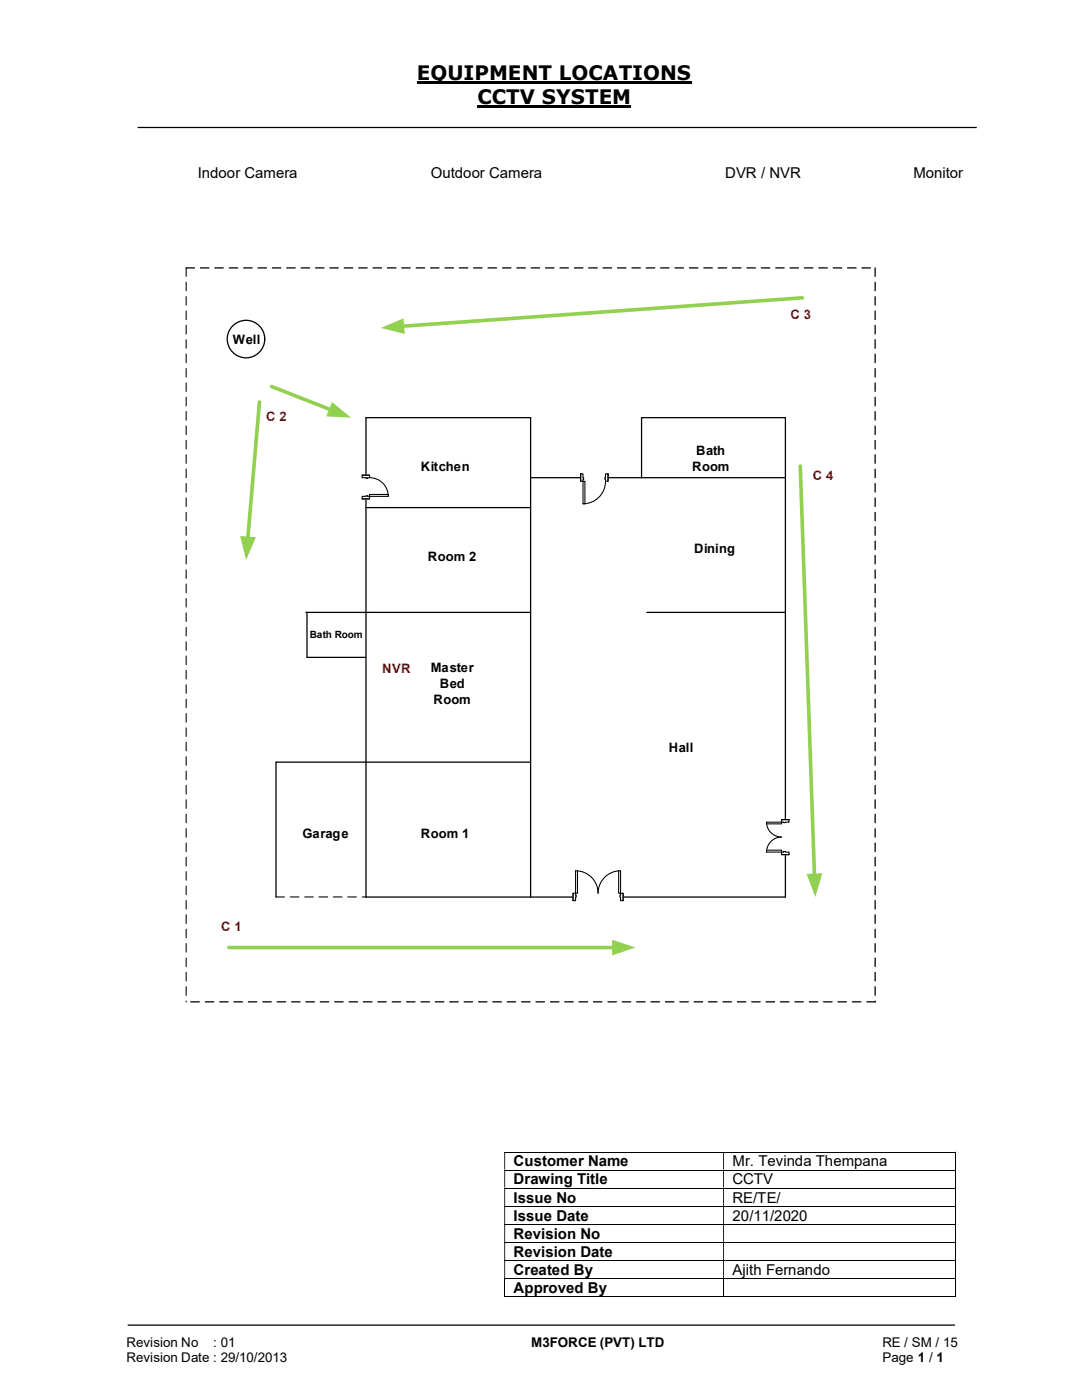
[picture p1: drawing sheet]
<svg xmlns="http://www.w3.org/2000/svg" width="216mm" height="279mm" viewBox="0 0 216 279" stroke-linecap="round" stroke-linejoin="round" font-family="sans-serif">
<path d="M83.2 16.5h54.8M95.2 21.3h30.7" fill="none" stroke="#000" stroke-width=".42"/>
<path d="M27.5 25.4h167.4M25.5 264.5h165" fill="none" stroke="#000" stroke-width=".25"/>
<g fill="none" stroke="#000" stroke-width=".2">
<path d="M100.6 229.9h90M100.6 233.5h90M100.6 237.1h90M190.7 230v3.4M190.7 233.6v3.4M190.7 237.2v3.5M100.6 240.7h90M100.6 244.3h90M100.6 247.9h90M100.6 251.5h90M100.6 255.1h90M100.6 258.8h43.7"/>
<path d="M100.7 255.2v3.6M144.4 255.2v3.6M144.4 258.8h46.2M190.7 240.8v3.5M190.7 244.4v3.5M190.7 248v3.5M190.7 251.6v3.5M190.7 255.2v3.6"/>
</g>
<g fill="#000">
<path d="M190.6 229.9h.2v.1h-.2zM100.6 230h.2v3.4h-.2zM144.3 230h.1v3.4h-.1z" fill-rule="evenodd"/>
<path d="M190.6 233.4h.2v.2h-.2zM100.6 233.6h.2v3.4h-.2zM144.3 233.6h.1v3.4h-.1z" fill-rule="evenodd"/>
<path d="M190.6 237h.2v.2h-.2zM100.6 237.2h.2v3.5h-.2zM144.3 237.2h.1v3.5h-.1z" fill-rule="evenodd"/>
<path d="M190.6 240.7h.2v.1h-.2zM100.6 240.8h.2v3.5h-.2zM144.3 240.8h.1v3.5h-.1z" fill-rule="evenodd"/>
<path d="M190.6 244.3h.2v.1h-.2zM100.6 244.4h.2v3.5h-.2zM144.3 244.4h.1v3.5h-.1z" fill-rule="evenodd"/>
<path d="M190.6 247.9h.2v.1h-.2zM100.6 248h.2v3.5h-.2zM144.3 248h.1v3.5h-.1z" fill-rule="evenodd"/>
<path d="M190.6 251.5h.2v.1h-.2zM100.6 251.6h.2v3.5h-.2zM144.3 251.6h.1v3.5h-.1z" fill-rule="evenodd"/>
</g>
<path d="M190.6 255.1h.2v.1h-.2zM190.6 258.7h.2v.1h-.2z" fill="#000"/>
<path d="M159.7 93l2.8 81.8" fill="none" stroke="#92d050" stroke-width=".72"/>
<path d="M161 174.4l3.1-.1-1.4 4.7z" fill="#92d050"/>
<path d="M105.9 95.3h50.8M128 95.3v-11.9h28.7v95.6h-83.7v-95.6h32.9v95.6M73 101.3h32.9M61 122.2h44.9M61.3 122.2v9h11.7M129.1 122.2h27.6M105.9 152.1h-50.8v26.9" fill="none" stroke="#000" stroke-width=".25"/>
<g fill="#000">
<path d="M174.5 53.4l.3 .1v1.7h-.2h-.1zM174.5 56.3h.3v1.7l-.2 .1-.1-.1zM174.5 59.1l.3 .1v1.7l-.2 .1-.1-.1zM174.5 62l.3 .1v1.7l-.2 .1-.1-.1zM174.5 64.9h.3v1.7l-.2 .2-.1-.2zM174.5 67.7l.3 .1v1.7l-.2 .1-.1-.1zM174.5 70.6l.3 .1v1.6l-.2 .2-.1-.2zM174.5 73.5l.3 .1v1.6l-.2 .2-.1-.2zM174.5 76.4h.3v1.7l-.2 .1-.1-.1zM174.5 79.2l.3 .1v1.7l-.2 .1-.1-.1zM174.5 82.1l.3 .1v1.6l-.2 .1-.1-.1zM174.5 85h.3v1.7l-.2 .1-.1-.1zM174.5 87.8l.3 .1v1.7l-.2 .1-.1-.1zM174.5 90.7l.3 .1v1.7l-.2 .1-.1-.1zM174.5 93.5l.3 .1v1.7l-.2 .1-.1-.1zM174.5 96.4l.3 .1v1.7l-.2 .1-.1-.1zM174.5 99.3l.3 .1v1.6l-.2 .2-.1-.2zM174.5 102.2h.3v1.7l-.2 .2-.1-.2zM174.5 105l.3 .1v1.7l-.2 .1-.1-.1zM174.5 107.9l.3 .1v1.7l-.2 .1-.1-.1zM174.5 110.8l.3 .1v1.6l-.2 .1-.1-.1zM174.5 113.7h.3v1.7l-.2 .1-.1-.1zM174.5 116.5l.3 .1v1.7l-.2 .1-.1-.1zM174.5 119.4l.3 .1v1.7h-.2h-.1zM174.5 122.2l.3 .1v1.7l-.2 .1-.1-.1zM174.5 125.1l.3 .1v1.7l-.2 .1-.1-.1zM174.5 128l.3 .1v1.7l-.2 .1-.1-.1zM174.5 130.9h.3v1.7l-.2 .2-.1-.2zM174.5 133.7l.3 .1v1.7l-.2 .1-.1-.1zM174.5 136.6l.3 .1v1.6l-.2 .2-.1-.2zM174.5 139.5l.3 .1v1.6l-.2 .2-.1-.2zM174.5 142.4h.3v1.7l-.2 .1-.1-.1zM174.5 145.2l.3 .1v1.7l-.2 .1-.1-.1zM174.5 148.1l.3 .1v1.6l-.2 .1-.1-.1zM174.5 151h.3v1.7l-.2 .1-.1-.1zM174.5 153.8l.3 .1v1.7l-.2 .1-.1-.1zM174.5 156.7l.3 .1v1.7l-.2 .1-.1-.1zM174.5 159.5l.3 .1v1.7l-.2 .1-.1-.1zM174.5 162.4l.3 .1v1.7l-.2 .1-.1-.1zM174.5 165.3l.3 .1v1.6l-.2 .2-.1-.2zM174.5 168.2h.3v1.7l-.2 .2-.1-.2zM174.5 171l.3 .1v1.7l-.2 .1-.1-.1zM174.5 173.9l.3 .1v1.6l-.2 .2-.1-.2zM174.5 176.8l.3 .1v1.6l-.2 .1-.1-.1zM174.5 179.7h.3v1.7l-.2 .1-.1-.1zM174.5 182.5l.3 .1v1.7l-.2 .1-.1-.1zM174.5 185.4l.3 .1v1.7h-.2h-.1zM174.5 188.2l.3 .1v1.7l-.2 .1-.1-.1zM174.5 191.1l.3 .1v1.7l-.2 .1-.1-.1zM174.5 194l.3 .1v1.6l-.2 .2-.1-.2zM174.5 196.9h.3v1.7l-.2 .2-.1-.2zM174.5 199.7l.3 .1-.2 .3z"/>
<path d="M55 178.9h1.7l.2 .1-1.8 .1zM57.9 178.9h1.7l.1 .1-1.7 .1zM60.7 178.9h1.8l.1 .1-1.8 .1zM63.6 178.9h1.8l.1 .1-1.8 .1zM66.5 178.9h1.7l.1 .1-1.8 .1zM69.3 178.9h1.8l.1 .1-1.8 .1zM72.2 178.9h.8l.1 .1-.8 .1z"/>
</g>
<path d="M115.9 94.5h5.4v1.6h-5.4z" fill="#fff"/>
<path d="M115.9 94.5h5.4v1.6h-5.4z" fill="none" stroke="#fff" stroke-width=".21"/>
<path d="M115.9 94.6v1.5h.4v-1.5zM120.8 94.6h.5v1.5h-.5z" fill-rule="evenodd" fill="#fff"/>
<path d="M116.3 95.3v-.7h-.4v1.5h.4v-.4M120.8 95.3v-.7h.5v1.5h-.5v-.4" fill="none" stroke="#000" stroke-width=".21"/>
<path d="M116.3 95.3v.4h.2v-.4zM120.7 95.3h.1v.4h-.1z" fill-rule="evenodd" fill="#fff"/>
<path d="M115.9 94.6v1.5M116.3 95.3h.2v.4h-.2M120.8 95.3h-.1v.4h.1M120.8 96.1a4.5 4.5 0 0 1-4.5 4.4M121.3 94.6v1.5" fill="none" stroke="#000" stroke-width=".21"/>
<path d="M116.3 96.1h.4v4.4h-.4z" fill-rule="evenodd" fill="#fff"/>
<path d="M116.3 96.1h.4v4.4h-.4z" fill="none" stroke="#000" stroke-width=".21"/>
<path d="M72.2 94.8h1.6v4.8h-1.6z" fill-rule="evenodd" fill="#fff"/>
<path d="M72.2 94.8h1.6v4.8h-1.6z" fill="none" stroke="#fff" stroke-width=".21"/>
<path d="M72.3 99.1v.5h1.4v-.5zM72.3 94.8h1.4v.5h-1.4z" fill-rule="evenodd" fill="#fff"/>
<path d="M73 99.1h-.7v.5h1.4v-.5h-.3M73 95.3h-.7v-.5h1.4v.5h-.3" fill="none" stroke="#000" stroke-width=".21"/>
<path d="M73 98.9v.2h.4v-.2zM73 95.3h.4v.2h-.4z" fill-rule="evenodd" fill="#fff"/>
<path d="M72.3 99.6h1.4M72.3 94.8h1.4M73 99.1v-.2h.4v.2M73 95.3v.2h.4v-.2M73.7 95.3a3.7 3.7 0 0 1 3.8 3.8" fill="none" stroke="#000" stroke-width=".21"/>
<path d="M73.7 98.7h3.8v.4h-3.8z" fill="#fff"/>
<path d="M73.7 98.7h3.8v.4h-3.8z" fill="none" stroke="#000" stroke-width=".21"/>
<path d="M114.3 178.2h10v1.6h-10z" fill="#fff"/>
<path d="M114.3 178.2h10v1.6h-10z" fill="none" stroke="#fff" stroke-width=".21"/>
<path d="M123.8 178.3v1.4h.5v-1.4zM114.3 178.3h.6v1.4h-.6z" fill-rule="evenodd" fill="#fff"/>
<path d="M114.9 178.6v-.3h-.6v1.4h.6v-.7M123.8 178.6v-.3h.5v1.4h-.5v-.7" fill="none" stroke="#000" stroke-width=".21"/>
<path d="M123.7 178.6v.4h.1v-.4zM114.9 178.6h.1v.4h-.1z" fill-rule="evenodd" fill="#fff"/>
<path d="M114.3 178.3v1.4M114.9 173.8a4.5 4.5 0 0 1 4.4 4.5 4.5 4.5 0 0 1 4.5-4.5M114.9 178.6h.1v.4h-.1M123.8 178.6h-.1v.4h.1M124.3 178.3v1.4" fill="none" stroke="#000" stroke-width=".21"/>
<path d="M114.9 173.8h.3v4.5h-.3z" fill-rule="evenodd" fill="#fff"/>
<path d="M114.9 173.8h.3v4.5h-.3z" fill="none" stroke="#000" stroke-width=".21"/>
<path d="M123.4 173.8h.4v4.5h-.4z" fill-rule="evenodd" fill="#fff"/>
<path d="M123.4 173.8h.4v4.5h-.4z" fill="none" stroke="#000" stroke-width=".21"/>
<path d="M155.9 163.6h1.6v7h-1.6z" fill-rule="evenodd" fill="#fff"/>
<path d="M155.9 163.6h1.6v7h-1.6z" fill="none" stroke="#fff" stroke-width=".21"/>
<path d="M156 163.6v.5h1.4v-.5zM156 170.1h1.4v.5h-1.4z" fill-rule="evenodd" fill="#fff"/>
<path d="M156.3 164.1h-.3v-.5h1.4v.5h-.7M156.3 170.1h-.3v.5h1.4v-.5h-.7" fill="none" stroke="#000" stroke-width=".21"/>
<path d="M156.3 164.1l.4 .1zM156.3 169.9h.4v.2h-.4z" fill-rule="evenodd" fill="#fff"/>
<path d="M153 164.1a2.98 2.98 0 0 0 3 2.9 3 3 0 0 0-3 3.1M156 163.6h1.4M156 170.6h1.4M156.3 164.1h.4M156.3 170.1v-.2h.4v.2" fill="none" stroke="#000" stroke-width=".21"/>
<path d="M153 169.7h3v.4h-3z" fill="#fff"/>
<path d="M153 169.7h3v.4h-3z" fill="none" stroke="#000" stroke-width=".21"/>
<path d="M153 164.1h3v.3h-3z" fill="#fff"/>
<path d="M153 164.1h3v.3h-3z" fill="none" stroke="#000" stroke-width=".21"/>
<g fill="#000">
<path d="M37.1 53.4l1.7-.1 .1 .2-.1 .1h-1.7zM39.9 53.4l1.8-.1 .1 .2-.1 .1h-1.7zM42.8 53.4l1.7-.1 .2 .2-.2 .1h-1.6zM45.7 53.4l1.7-.1 .1 .2-.1 .1h-1.6zM48.5 53.4l1.8-.1 .1 .2-.1 .1h-1.7zM51.4 53.4l1.8-.1 .1 .2-.1 .1h-1.7zM54.3 53.4l1.7-.1 .1 .2-.1 .1h-1.6zM57.1 53.4l1.8-.1 .1 .2-.1 .1h-1.7zM60 53.4l1.8-.1 .1 .2-.1 .1h-1.7zM62.9 53.4l1.7-.1 .2 .2-.2 .1h-1.7zM65.7 53.4l1.8-.1 .1 .2-.1 .1h-1.7zM68.6 53.4l1.8-.1 .1 .2-.1 .1h-1.7zM71.5 53.4l1.7-.1 .2 .2-.2 .1h-1.6zM74.4 53.4l1.7-.1 .1 .2-.1 .1h-1.7zM77.2 53.4l1.8-.1 .1 .2-.1 .1h-1.7zM80.1 53.4l1.8-.1 .1 .2-.1 .1h-1.7zM83 53.4l1.7-.1 .1 .2-.1 .1h-1.6zM85.8 53.4l1.8-.1 .1 .2-.1 .1h-1.7zM88.7 53.4l1.8-.1 .1 .2-.1 .1h-1.7zM91.6 53.4l1.7-.1 .2 .2-.2 .1h-1.6zM94.4 53.4l1.8-.1 .1 .2-.1 .1h-1.7zM97.3 53.4l1.8-.1 .1 .2-.1 .1h-1.7zM100.2 53.4l1.7-.1 .2 .2-.2 .1h-1.6zM103 53.4l1.8-.1 .1 .2-.1 .1h-1.7zM105.9 53.4l1.8-.1 .1 .2-.1 .1h-1.7zM108.8 53.4l1.7-.1 .2 .2-.2 .1h-1.6zM111.7 53.4l1.7-.1 .1 .2-.1 .1h-1.6zM114.5 53.4l1.8-.1 .1 .2-.1 .1h-1.7zM117.4 53.4l1.8-.1 .1 .2-.1 .1h-1.7zM120.3 53.4l1.7-.1 .1 .2-.1 .1h-1.6zM123.1 53.4l1.8-.1 .1 .2-.1 .1h-1.7zM126 53.4l1.8-.1 .1 .2-.1 .1h-1.7zM128.9 53.4l1.7-.1 .2 .2-.2 .1h-1.7zM131.7 53.4l1.8-.1 .1 .2-.1 .1h-1.7zM134.6 53.4l1.8-.1 .1 .2-.1 .1h-1.7zM137.5 53.4l1.7-.1 .2 .2-.2 .1h-1.6zM140.4 53.4l1.7-.1 .1 .2-.1 .1h-1.7zM143.2 53.4l1.8-.1 .1 .2-.1 .1h-1.7zM146.1 53.4l1.8-.1 .1 .2-.1 .1h-1.7zM149 53.4l1.7-.1 .1 .2-.1 .1h-1.6zM151.8 53.4l1.8-.1 .1 .2-.1 .1h-1.7zM154.7 53.4l1.8-.1 .1 .2-.1 .1h-1.7zM157.6 53.4l1.7-.1 .1 .2-.1 .1h-1.7zM160.4 53.4l1.8-.1 .1 .2-.1 .1h-1.7zM163.3 53.4l1.8-.1 .1 .2-.1 .1h-1.7zM166.2 53.4l1.7-.1 .2 .2-.2 .1h-1.7zM169 53.4l1.8-.1 .1 .2-.1 .1h-1.7zM171.9 53.4l1.8-.1 .1 .2-.1 .1h-1.7z"/>
<path d="M37.1 53.4l.2 .1v1.7h-.2zM37.1 56.3h.2v1.7l-.2 .1zM37.1 59.1l.2 .1v1.7l-.2 .1zM37.1 62l.2 .1v1.7l-.2 .1zM37.1 64.9h.2v1.7l-.2 .2zM37.1 67.7l.2 .1v1.7l-.2 .1zM37.1 70.6l.2 .1v1.6l-.2 .2zM37.1 73.5l.2 .1v1.6l-.2 .2zM37.1 76.4h.2v1.7l-.2 .1zM37.1 79.2l.2 .1v1.7l-.2 .1zM37.1 82.1l.2 .1v1.6l-.2 .1zM37.1 85h.2v1.7l-.2 .1zM37.1 87.8l.2 .1v1.7l-.2 .1zM37.1 90.7l.2 .1v1.7l-.2 .1zM37.1 93.5l.2 .1v1.7l-.2 .1zM37.1 96.4l.2 .1v1.7l-.2 .1zM37.1 99.3l.2 .1v1.6l-.2 .2zM37.1 102.2h.2v1.7l-.2 .2zM37.1 105l.2 .1v1.7l-.2 .1zM37.1 107.9l.2 .1v1.7l-.2 .1zM37.1 110.8l.2 .1v1.6l-.2 .1zM37.1 113.7h.2v1.7l-.2 .1zM37.1 116.5l.2 .1v1.7l-.2 .1zM37.1 119.4l.2 .1v1.7h-.2zM37.1 122.2l.2 .1v1.7l-.2 .1zM37.1 125.1l.2 .1v1.7l-.2 .1zM37.1 128l.2 .1v1.7l-.2 .1zM37.1 130.9h.2v1.7l-.2 .2zM37.1 133.7l.2 .1v1.7l-.2 .1zM37.1 136.6l.2 .1v1.6l-.2 .2zM37.1 139.5l.2 .1v1.6l-.2 .2zM37.1 142.4h.2v1.7l-.2 .1zM37.1 145.2l.2 .1v1.7l-.2 .1zM37.1 148.1l.2 .1v1.6l-.2 .1zM37.1 151h.2v1.7l-.2 .1zM37.1 153.8l.2 .1v1.7l-.2 .1zM37.1 156.7l.2 .1v1.7l-.2 .1zM37.1 159.5l.2 .1v1.7l-.2 .1zM37.1 162.4l.2 .1v1.7l-.2 .1zM37.1 165.3l.2 .1v1.6l-.2 .2zM37.1 168.2h.2v1.7l-.2 .2zM37.1 171l.2 .1v1.7l-.2 .1zM37.1 173.9l.2 .1v1.6l-.2 .2zM37.1 176.8l.2 .1v1.6l-.2 .1zM37.1 179.7h.2v1.7l-.2 .1zM37.1 182.5l.2 .1v1.7l-.2 .1zM37.1 185.4l.2 .1v1.7h-.2zM37.1 188.2l.2 .1v1.7l-.2 .1zM37.1 191.1l.2 .1v1.7l-.2 .1zM37.1 194l.2 .1v1.6l-.2 .2zM37.1 196.9h.2v1.7l-.2 .2zM37.1 199.7l.2 .1-.2 .3z"/>
<path d="M172.9 199.8h1.7l.2 .1-.2 .2h-1.6zM170 199.8h1.7l.2 .1-.2 .2h-1.6zM167.1 199.8h1.8l.1 .1-.1 .2h-1.7zM164.3 199.8h1.7l.2 .1-.2 .2h-1.7zM161.4 199.8h1.8l.1 .1-.1 .2h-1.7zM158.5 199.8h1.8l.1 .1-.1 .2h-1.7zM155.6 199.8h1.8l.1 .1-.1 .2h-1.7zM152.8 199.8h1.8l.1 .1-.1 .2h-1.7zM149.9 199.8h1.8l.1 .1-.1 .2h-1.7zM147.1 199.8h1.7l.1 .1-.1 .2h-1.6zM144.2 199.8h1.7l.1 .1-.1 .2h-1.6zM141.3 199.8h1.8l.1 .1-.1 .2h-1.7zM138.4 199.8h1.8l.1 .1-.1 .2h-1.7zM135.6 199.8h1.7l.2 .1-.2 .2h-1.7zM132.7 199.8h1.8l.1 .1-.1 .2h-1.7zM129.8 199.8h1.8l.1 .1-.1 .2h-1.7zM127 199.8h1.7l.1 .1-.1 .2h-1.7zM124.1 199.8h1.8l.1 .1-.1 .2h-1.7zM121.2 199.8h1.8l.1 .1-.1 .2h-1.7zM118.4 199.8h1.7l.1 .1-.1 .2h-1.7zM115.5 199.8h1.8v.1v.2h-1.7zM112.6 199.8h1.8l.1 .1-.1 .2h-1.7zM109.8 199.8h1.7l.1 .1-.1 .2h-1.7zM106.9 199.8h1.7l.2 .1-.2 .2h-1.6zM104 199.8h1.7l.2 .1-.2 .2h-1.6zM101.1 199.8h1.8l.1 .1-.1 .2h-1.7zM98.3 199.8h1.7l.2 .1-.2 .2h-1.7zM95.4 199.8h1.8l.1 .1-.1 .2h-1.7zM92.5 199.8h1.8l.1 .1-.1 .2h-1.7zM89.7 199.8h1.7l.1 .1-.1 .2h-1.7zM86.8 199.8h1.8l.1 .1-.1 .2h-1.7zM83.9 199.8h1.8l.1 .1-.1 .2h-1.7zM81.1 199.8h1.7l.1 .1-.1 .2h-1.6zM78.2 199.8h1.7l.2 .1-.2 .2h-1.6zM75.3 199.8h1.8l.1 .1-.1 .2h-1.7zM72.4 199.8h1.8l.1 .1-.1 .2h-1.7zM69.6 199.8h1.7l.2 .1-.2 .2h-1.6zM66.7 199.8h1.8l.1 .1-.1 .2h-1.7zM63.8 199.8h1.8l.1 .1-.1 .2h-1.7zM61 199.8h1.7l.2 .1-.2 .2h-1.7zM58.1 199.8h1.8l.1 .1-.1 .2h-1.7zM55.2 199.8h1.8l.1 .1-.1 .2h-1.7zM52.4 199.8h1.7l.1 .1-.1 .2h-1.6zM49.5 199.8h1.8l.1 .1-.1 .2h-1.7zM46.6 199.8h1.8l.1 .1-.1 .2h-1.7zM43.8 199.8h1.7l.1 .1-.1 .2h-1.7zM40.9 199.8h1.7l.2 .1-.2 .2h-1.6zM38 199.8h1.8l.1 .1-.1 .2h-1.7z"/>
</g>
<circle cx="49.1" cy="67.7" r="3.7" fill="none" stroke="#000" stroke-width=".25"/>
<path d="M160.1 59.4l-79.8 5.7" fill="none" stroke="#92d050" stroke-width=".72"/>
<path d="M76 65.4l4.5-1.9 .3 3.1z" fill="#92d050"/>
<path d="M54.2 77.1l11.8 4.7" fill="none" stroke="#92d050" stroke-width=".72"/>
<path d="M66.3 80.2l3.7 3.2-4.9-.3z" fill="#92d050"/>
<path d="M45.7 189.1h76.9" fill="none" stroke="#92d050" stroke-width=".72"/>
<path d="M122.1 187.5l4.7 1.6-4.7 1.6z" fill="#92d050"/>
<path d="M51.8 80.2l-2.4 27.3" fill="none" stroke="#92d050" stroke-width=".72"/>
<path d="M47.9 107l3.2 .2-2 4.6z" fill="#92d050"/>
<g font-size="4">
<text x="83.2" y="16">EQUIPMENT LOCATIONS</text>
<text x="95.2" y="20.8">CCTV SYSTEM</text>
</g>
<g font-size="3">
<text x="39.5" y="35.5">Indoor Camera</text>
<text x="86" y="35.5">Outdoor Camera</text>
<text x="144.7" y="35.5">DVR / NVR</text>
<text x="182.2" y="35.5">Monitor</text>
<text x="102.5" y="232.8">Customer Name</text>
<text x="146.1" y="232.8">Mr. Tevinda Thempana</text>
<text x="102.5" y="236.4">Drawing Title</text>
<text x="102.5" y="240">Issue No</text>
<text x="146.1" y="236.4">CCTV</text>
<text x="146.1" y="240">RE/TE/</text>
<text x="102.5" y="243.6">Issue Date</text>
<text x="146.1" y="243.6">20/11/2020</text>
<text x="102.5" y="247.2">Revision No</text>
<text x="102.5" y="250.8">Revision Date</text>
<text x="102.5" y="254.4">Created By</text>
<text x="146.1" y="254.4">Ajith Fernando</text>
<text x="102.5" y="258">Approved By</text>
</g>
<g font-size="2.7">
<text x="25.2" y="268.8">Revision No</text>
<text x="42.6" y="268.8">: 01</text>
<text x="106" y="268.8">M3FORCE (PVT) LTD</text>
<text x="176.1" y="268.8">RE / SM / 15</text>
<text x="25.2" y="271.8">Revision Date : 29/10/2013</text>
<text x="176.1" y="271.8">Page 1 / 1</text>
</g>
<g font-size="2.6" fill="#c00000">
<text x="157.7" y="63.7">C 3</text>
<text x="53.1" y="83.9">C 2</text>
<text x="162.2" y="95.9">C 4</text>
<text x="76.3" y="134.2">NVR</text>
<text x="44.2" y="185.9">C 1</text>
</g>
<g font-size="2.6">
<text x="46.5" y="68.6">Well</text>
<text x="84" y="94">Kitchen</text>
<text x="138.1" y="94.1">Room</text>
<text x="138.9" y="90.9">Bath</text>
<text x="85.4" y="111.9">Room 2</text>
<text x="138.5" y="110.4">Dining</text>
<text x="86" y="134.1">Master</text>
<text x="87.8" y="137.3">Bed</text>
<text x="86.5" y="140.5">Room</text>
<text x="133.4" y="150">Hall</text>
<text x="60.4" y="167.2">Garage</text>
<text x="84" y="167.2">Room 1</text>
</g>
<text font-size="2" x="61.8" y="127.3">Bath Room</text>
</svg>
